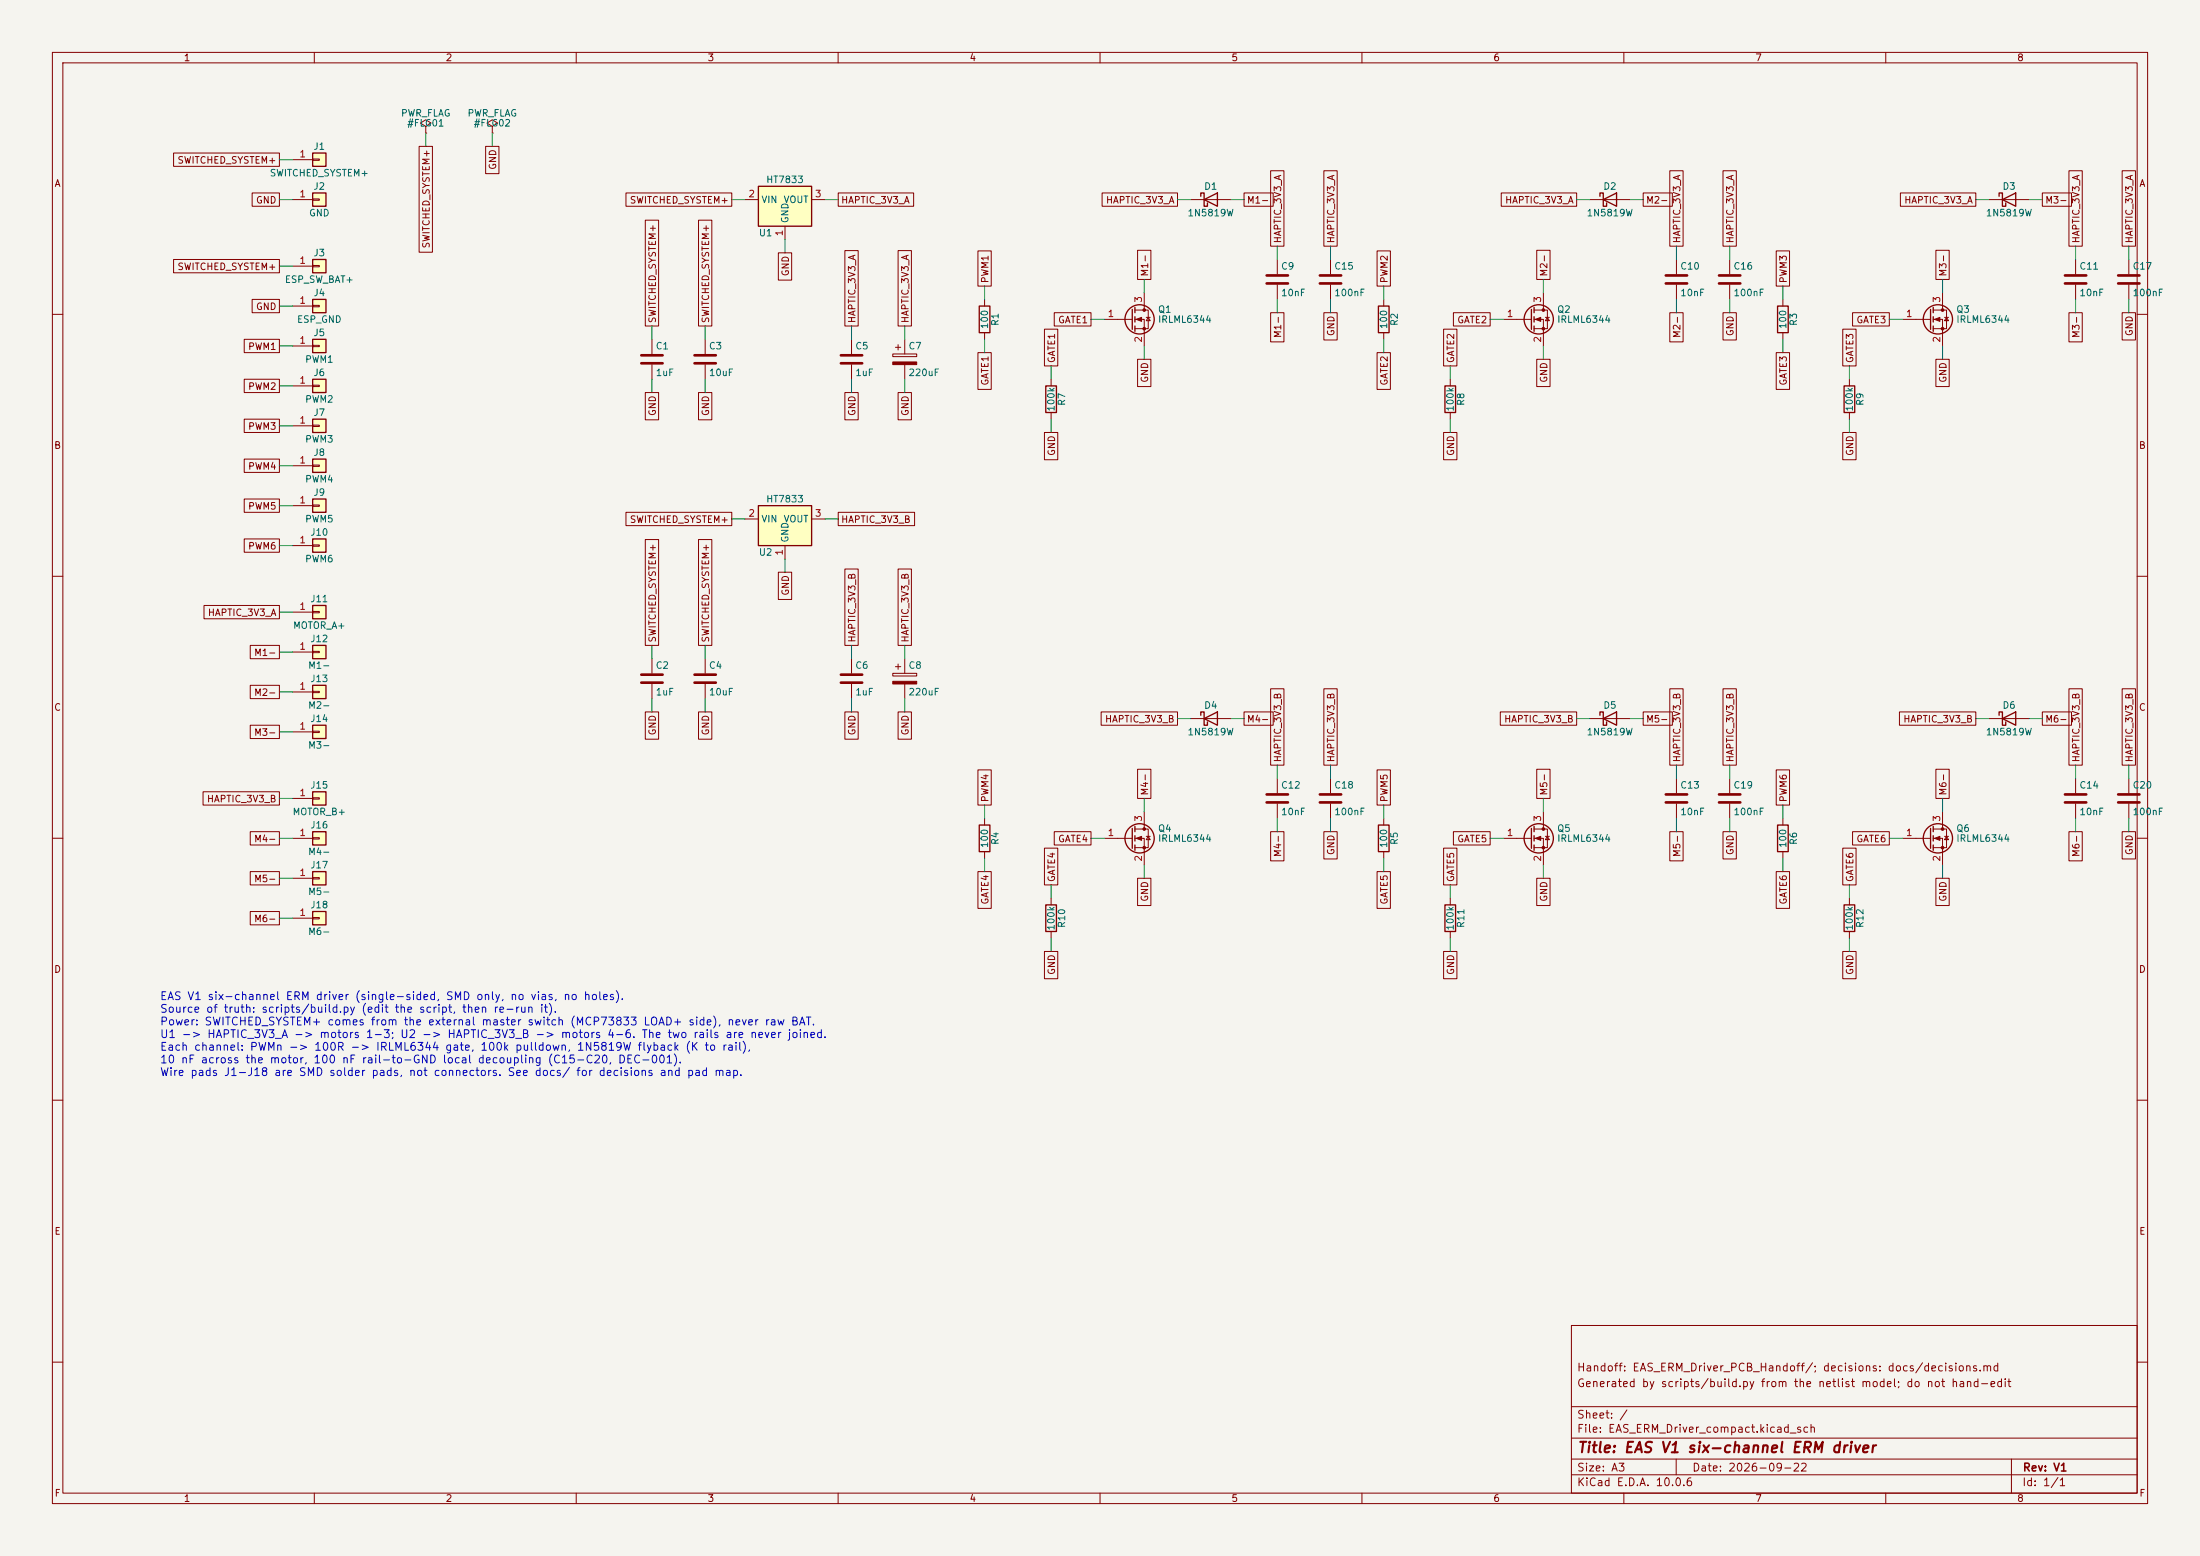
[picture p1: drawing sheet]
<svg xmlns="http://www.w3.org/2000/svg" width="420mm" height="297mm" viewBox="0 0 420 297" stroke-linecap="round" stroke-linejoin="round" font-family="sans-serif">
<path d="M0 0h420v297h-420z" fill="#f5f4ef" stroke="#f5f4ef" stroke-width=".19"/>
<g fill="none" stroke="#840000" stroke-width=".19">
<path d="M10 10h400v277h-400zM12 12h396v273h-396zM60 10v2M110 10v2M160 10v2M210 10v2M260 10v2M310 10v2M360 10v2M94 24.1l1-.6-1-.6-1 .6 1 .6v1.3M94 25.4h.1M227.3 38.1h7.6"/>
<path d="M216.7 59.2h2.5v3.5h-2.5M218.4 55.9v3.3M243.8 49.5v2.8M243.8 54.4v2.8M254 49.5v2.8M254 54.4v2.8M320 49.5v2.8M320 54.4v2.8M10 60h2M210.8 61h5.4M216.7 61h1.7v5M218.8 60.6h.8"/>
<path d="M219.2 60.6l.4 .6h-.8zM408 60h2M10 110h2M408 110h2M124.5 125.7v2.8M124.5 130.6v2.8M134.6 125.7v2.8M134.6 130.6v2.8M162.6 125.7v2.8M162.6 130.6v2.8M170.4 128.5h4.6v.5h-4.6zM170.9 127.3h1.1"/>
<path d="M171.4 126.7v1.1M172.7 125.7v2.8M172.7 130.6v2.8M10 160h2M369.1 158.2h2.5v3.6h-2.5M370.8 154.9v3.3M371.2 159.6h.8M371.6 159.6l.4 .7h-.8zM408 160h2M353.1 171.5v1.2M353.1 177.8v1.3M363.2 160h5.4"/>
<path d="M369.1 160h1.7v5.1M10 210h2M408 210h2M300 253h108v32h-108zM10 260h2M300 278.5h108M300 274.5h108M300 268.5h108M320 278.5v3M384 278.5v6.5M408 260h2M60 285v2"/>
<path d="M110 285v2M160 285v2M210 285v2M260 285v2M300 281.5h108M310 285v2M360 285v2"/>
</g>
<g fill="none" stroke="#840000" stroke-width=".25">
<path d="M229.2 37.5v-.7h.7v2.6h.6v-.7M229.9 38.1l2.5-1.3v2.6zM216.2 59.1v3.8M216.7 58.7v1M216.7 60.5v1M216.7 62.2v1M368.6 158.1v3.8M369.1 157.7v1.1M369.1 159.5v1M352 172.7h2.1v5.1h-2.1zM369.1 161.3v1"/>
<circle cx="217.6" cy="61" r="2.79"/>
<circle cx="370" cy="160" r="2.79"/>
</g>
<g fill="#840000" stroke="#840000" stroke-width=".19">
<path d="M170.4 130h4.6v.6h-4.6z"/>
<path d="M369.3 160l1-.4v.8z"/>
<path d="M216.9 61l1-.4v.7z"/>
<circle cx="370.8" cy="158.2" r=".25"/>
<circle cx="370.8" cy="161.8" r=".25"/>
<circle cx="218.4" cy="59.2" r=".25"/>
<circle cx="218.4" cy="62.7" r=".25"/>
</g>
<path d="M241.8 52.6h4.1M241.8 54.1h4.1M252 52.6h4M252 54.1h4M318 52.6h4.1M318 54.1h4.1M122.4 128.8h4.1M122.4 130.3h4.1M132.6 128.8h4.1M132.6 130.3h4.1M160.5 128.8h4.1M160.5 130.3h4.1" fill="none" stroke="#840000" stroke-width=".51"/>
<path d="M59.7 36.8h2.5v2.6h-2.5z" fill="#ffffc2"/>
<path d="M59.7 36.8h2.5v2.6h-2.5z" fill="none" stroke="#840000" stroke-width=".25"/>
<path d="M55.9 38.1h3.8M59.7 38h1.3v.2h-1.3z" fill="none" stroke="#840000" stroke-width=".19"/>
<path d="M59.7 49.5h2.5v2.6h-2.5z" fill="#ffffc2"/>
<path d="M59.7 49.5h2.5v2.6h-2.5zM339.3 157.5h2.1v5.1h-2.1z" fill="none" stroke="#840000" stroke-width=".25"/>
<path d="M55.9 50.8h3.8M59.7 50.7h1.3v.2h-1.3zM330.2 49.5v2.8M330.2 54.4v2.8M340.4 156.2v1.3M340.4 162.6v1.2" fill="none" stroke="#840000" stroke-width=".19"/>
<path d="M328.2 52.6h4M328.2 54.1h4" fill="none" stroke="#840000" stroke-width=".51"/>
<path d="M59.7 29.2h2.5v2.6h-2.5z" fill="#ffffc2"/>
<path d="M59.7 29.2h2.5v2.6h-2.5z" fill="none" stroke="#840000" stroke-width=".25"/>
<path d="M55.9 30.5h3.8M59.7 30.4h1.3v.2h-1.3z" fill="none" stroke="#840000" stroke-width=".19"/>
<path d="M59.7 57.2h2.5v2.5h-2.5z" fill="#ffffc2"/>
<path d="M381.6 37.5v-.7h.7v2.6h.6v-.7M382.3 38.1l2.5-1.3v2.6zM59.7 57.2h2.5v2.5h-2.5zM199.6 73.7h2.1v5h-2.1z" fill="none" stroke="#840000" stroke-width=".25"/>
<path d="M379.7 38.1h7.6M55.9 58.4h3.8M59.7 58.3h1.3v.2h-1.3zM200.7 72.4v1.3M200.7 78.7v1.3M396.2 148.6v2.8M396.2 153.4v2.8" fill="none" stroke="#840000" stroke-width=".19"/>
<path d="M394.2 151.6h4.1M394.2 153.2h4.1" fill="none" stroke="#840000" stroke-width=".51"/>
<path d="M59.7 130.8h2.5v2.6h-2.5z" fill="#ffffc2"/>
<path d="M59.7 130.8h2.5v2.6h-2.5z" fill="none" stroke="#840000" stroke-width=".25"/>
<path d="M55.9 132.1h3.8M59.7 132h1.3v.2h-1.3zM406.4 148.6v2.8M406.4 153.4v2.8" fill="none" stroke="#840000" stroke-width=".19"/>
<path d="M404.4 151.6h4M404.4 153.2h4" fill="none" stroke="#840000" stroke-width=".51"/>
<path d="M59.7 123.2h2.5v2.5h-2.5z" fill="#ffffc2"/>
<path d="M59.7 123.2h2.5v2.5h-2.5z" fill="none" stroke="#840000" stroke-width=".25"/>
<path d="M55.9 124.5h3.8M59.7 124.3h1.3v.3h-1.3z" fill="none" stroke="#840000" stroke-width=".19"/>
<path d="M59.7 115.6h2.5v2.5h-2.5z" fill="#ffffc2"/>
<path d="M59.7 115.6h2.5v2.5h-2.5z" fill="none" stroke="#840000" stroke-width=".25"/>
<path d="M55.9 116.8h3.8M59.7 116.7h1.3v.3h-1.3z" fill="none" stroke="#840000" stroke-width=".19"/>
<path d="M59.7 166.4h2.5v2.5h-2.5z" fill="#ffffc2"/>
<path d="M59.7 166.4h2.5v2.5h-2.5z" fill="none" stroke="#840000" stroke-width=".25"/>
<path d="M55.9 167.6h3.8M59.7 167.5h1.3v.3h-1.3z" fill="none" stroke="#840000" stroke-width=".19"/>
<path d="M59.7 151.1h2.5v2.6h-2.5z" fill="#ffffc2"/>
<path d="M263.1 58.4h2.1v5.1h-2.1zM275.8 73.7h2.1v5h-2.1zM59.7 151.1h2.5v2.6h-2.5z" fill="none" stroke="#840000" stroke-width=".25"/>
<path d="M264.2 57.2v1.2M264.2 63.5v1.3M276.9 72.4v1.3M276.9 78.7v1.3M55.9 152.4h3.8M59.7 152.3h1.3v.2h-1.3z" fill="none" stroke="#840000" stroke-width=".19"/>
<path d="M59.7 138.4h2.5v2.6h-2.5z" fill="#ffffc2"/>
<path d="M339.3 58.4h2.1v5.1h-2.1zM59.7 138.4h2.5v2.6h-2.5z" fill="none" stroke="#840000" stroke-width=".25"/>
<path d="M340.4 57.2v1.2M340.4 63.5v1.3M55.9 139.7h3.8M59.7 139.6h1.3v.2h-1.3z" fill="none" stroke="#840000" stroke-width=".19"/>
<path d="M59.7 158.8h2.5v2.5h-2.5z" fill="#ffffc2"/>
<path d="M59.7 158.8h2.5v2.5h-2.5z" fill="none" stroke="#840000" stroke-width=".25"/>
<path d="M59.7 159.9h1.3v.2h-1.3zM55.9 160h3.8" fill="none" stroke="#840000" stroke-width=".19"/>
<path d="M59.7 102.9h2.5v2.5h-2.5z" fill="#ffffc2"/>
<path d="M59.7 102.9h2.5v2.5h-2.5zM381.6 136.5v-.6h.7v2.5h.6v-.6M382.3 137.2l2.5-1.3v2.5z" fill="none" stroke="#840000" stroke-width=".25"/>
<path d="M55.9 104.1h3.8M59.7 104h1.3v.3h-1.3zM379.7 137.2h7.6" fill="none" stroke="#840000" stroke-width=".19"/>
<path d="M59.7 95.3h2.5v2.5h-2.5z" fill="#ffffc2"/>
<g fill="none" stroke="#840000" stroke-width=".25">
<path d="M292.4 59.1v3.8M292.9 58.7v1M292.9 60.5v1M292.9 62.2v1M59.7 95.3h2.5v2.5h-2.5z"/>
<circle cx="293.8" cy="61" r="2.79"/>
</g>
<path d="M292.9 59.2h2.5v3.5h-2.5M294.6 55.9v3.3M287 61h5.4M292.9 61h1.7v5M295 60.6h.8M295.4 60.6l.4 .6h-.8zM55.9 96.5h3.8M59.7 96.4h1.3v.2h-1.3z" fill="none" stroke="#840000" stroke-width=".19"/>
<g fill="#840000" stroke="#840000" stroke-width=".19">
<path d="M293.1 61l1-.4v.7z"/>
<circle cx="294.6" cy="59.2" r=".25"/>
<circle cx="294.6" cy="62.7" r=".25"/>
</g>
<path d="M144.8 96.5h10.1v7.6h-10.1z" fill="#ffffc2"/>
<path d="M144.8 96.5h10.1v7.6h-10.1z" fill="none" stroke="#840000" stroke-width=".25"/>
<path d="M142.2 99.1h2.6M154.9 99.1h2.6M149.9 104.1v2.6" fill="none" stroke="#840000" stroke-width=".19"/>
<path d="M59.7 174h2.5v2.5h-2.5z" fill="#ffffc2"/>
<path d="M305.4 37.5v-.7h.7v2.6h.6v-.7M306.1 38.1l2.5-1.3v2.6zM59.7 174h2.5v2.5h-2.5zM275.8 172.7h2.1v5.1h-2.1z" fill="none" stroke="#840000" stroke-width=".25"/>
<g fill="none" stroke="#840000" stroke-width=".19">
<path d="M81.3 24.1l1-.6-1-.6-1 .6 1 .6v1.3M81.3 25.4h.1M303.5 38.1h7.6M406.4 49.5v2.8M406.4 54.4v2.8M124.5 64.8v2.8M124.5 69.6v2.8M134.6 64.8v2.8M134.6 69.6v2.8M254 148.6v2.8M254 153.4v2.8M55.9 175.3h3.8"/>
<path d="M59.7 175.1h1.3v.3h-1.3zM276.9 171.5v1.2M276.9 177.8v1.3"/>
</g>
<path d="M404.4 52.6h4M404.4 54.1h4M122.4 67.8h4.1M122.4 69.3h4.1M132.6 67.8h4.1M132.6 69.3h4.1M252 151.6h4M252 153.2h4" fill="none" stroke="#840000" stroke-width=".51"/>
<path d="M59.7 80h2.5v2.6h-2.5z" fill="#ffffc2"/>
<g fill="none" stroke="#840000" stroke-width=".25">
<path d="M59.7 80h2.5v2.6h-2.5zM292.4 158.1v3.8M292.9 157.7v1.1M292.9 159.5v1M292.9 161.3v1"/>
<circle cx="293.8" cy="160" r="2.79"/>
</g>
<path d="M55.9 81.3h3.8M59.7 81.2h1.3v.2h-1.3zM292.9 158.2h2.5v3.6h-2.5M294.6 154.9v3.3M295 159.6h.8M295.4 159.6l.4 .7h-.8zM287 160h5.4M292.9 160h1.7v5.1" fill="none" stroke="#840000" stroke-width=".19"/>
<g fill="#840000" stroke="#840000" stroke-width=".19">
<path d="M293.1 160l1-.4v.8z"/>
<circle cx="294.6" cy="158.2" r=".25"/>
<circle cx="294.6" cy="161.8" r=".25"/>
</g>
<path d="M59.7 87.6h2.5v2.6h-2.5z" fill="#ffffc2"/>
<g fill="none" stroke="#840000" stroke-width=".25">
<path d="M59.7 87.6h2.5v2.6h-2.5zM229.2 136.5v-.6h.7v2.5h.6v-.6M229.9 137.2l2.5-1.3v2.5zM186.9 157.5h2.1v5.1h-2.1zM216.2 158.1v3.8M216.7 157.7v1.1M216.7 159.5v1M216.7 161.3v1"/>
<circle cx="217.6" cy="160" r="2.79"/>
</g>
<g fill="none" stroke="#840000" stroke-width=".19">
<path d="M55.9 88.9h3.8M59.7 88.8h1.3v.2h-1.3zM227.3 137.2h7.6M188 156.2v1.3M216.7 158.2h2.5v3.6h-2.5M218.4 154.9v3.3M218.8 159.6h.8M219.2 159.6l.4 .7h-.8zM243.8 148.6v2.8M243.8 153.4v2.8M188 162.6v1.2M210.8 160h5.4"/>
<path d="M216.7 160h1.7v5.1"/>
</g>
<path d="M241.8 151.6h4.1M241.8 153.2h4.1" fill="none" stroke="#840000" stroke-width=".51"/>
<g fill="#840000" stroke="#840000" stroke-width=".19">
<path d="M216.9 160l1-.4v.8z"/>
<circle cx="218.4" cy="158.2" r=".25"/>
<circle cx="218.4" cy="161.8" r=".25"/>
</g>
<path d="M144.8 35.6h10.1v7.6h-10.1z" fill="#ffffc2"/>
<path d="M144.8 35.6h10.1v7.6h-10.1zM186.9 58.4h2.1v5.1h-2.1zM352 73.7h2.1v5h-2.1zM305.4 136.5v-.6h.7v2.5h.6v-.6M306.1 137.2l2.5-1.3v2.5zM263.1 157.5h2.1v5.1h-2.1zM199.6 172.7h2.1v5.1h-2.1z" fill="none" stroke="#840000" stroke-width=".25"/>
<g fill="none" stroke="#840000" stroke-width=".19">
<path d="M142.2 38.1h2.6M154.9 38.1h2.6M149.9 43.2v2.5M188 57.2v1.2M162.6 64.8v2.8M162.6 69.6v2.8M188 63.5v1.3M353.1 72.4v1.3M353.1 78.7v1.3M303.5 137.2h7.6M264.2 156.2v1.3M320 148.6v2.8"/>
<path d="M320 153.4v2.8M330.2 148.6v2.8M330.2 153.4v2.8M200.7 171.5v1.2M200.7 177.8v1.3M264.2 162.6v1.2"/>
</g>
<path d="M160.5 67.8h4.1M160.5 69.3h4.1M318 151.6h4.1M318 153.2h4.1M328.2 151.6h4M328.2 153.2h4" fill="none" stroke="#840000" stroke-width=".51"/>
<path d="M59.7 64.8h2.5v2.5h-2.5z" fill="#ffffc2"/>
<path d="M59.7 64.8h2.5v2.5h-2.5z" fill="none" stroke="#840000" stroke-width=".25"/>
<path d="M55.9 66h3.8M59.7 65.9h1.3v.3h-1.3z" fill="none" stroke="#840000" stroke-width=".19"/>
<path d="M59.7 72.4h2.5v2.5h-2.5z" fill="#ffffc2"/>
<g fill="none" stroke="#840000" stroke-width=".25">
<path d="M368.6 59.1v3.8M369.1 58.7v1M59.7 72.4h2.5v2.5h-2.5zM369.1 60.5v1M369.1 62.2v1"/>
<circle cx="370" cy="61" r="2.79"/>
</g>
<g fill="none" stroke="#840000" stroke-width=".19">
<path d="M33.1 29.2h20.2v2.6h-20.2zM48.1 36.8h5.2v2.6h-5.2zM80 27.9h2.6v20.2h-2.6zM92.7 27.9h2.6v5.2h-2.6zM119.5 36.8h20.2v2.6h-20.2zM160 36.8h14.4v2.6h-14.4zM210.4 36.8h14.4v2.6h-14.4zM237.5 36.8h5.6v2.6h-5.6zM242.6 32.6h2.5v14.4h-2.5zM252.7 32.6h2.6v14.4h-2.6zM286.6 36.8h14.4v2.6h-14.4zM313.7 36.8h5.6v2.6h-5.6z"/>
<path d="M318.8 32.6h2.5v14.4h-2.5zM328.9 32.6h2.6v14.4h-2.6zM362.8 36.8h14.4v2.6h-14.4zM389.9 36.8h5.6v2.6h-5.6zM395 32.6h2.5v14.4h-2.5zM405.1 32.6h2.6v14.4h-2.6zM33.1 49.5h20.2v2.6h-20.2zM48.1 57.1h5.2v2.6h-5.2zM123.2 42h2.5v20.2h-2.5zM133.3 42h2.6v20.2h-2.6zM148.6 48.3h2.5v5.2h-2.5zM161.3 47.8h2.5v14.4h-2.5z"/>
<path d="M171.4 47.8h2.6v14.4h-2.6zM186.7 47.9h2.5v6.7h-2.5zM201.3 59.7h7v2.5h-7zM217.2 47.8h2.5v5.5h-2.5zM242.6 59.7h2.5v5.6h-2.5zM252.7 59.7h2.6v5.2h-2.6zM262.9 47.9h2.5v6.7h-2.5zM277.5 59.7h7v2.5h-7zM293.4 47.8h2.5v5.5h-2.5zM318.8 59.7h2.5v5.6h-2.5zM328.9 59.7h2.6v5.2h-2.6zM339.1 47.9h2.5v6.7h-2.5z"/>
<path d="M353.7 59.7h7v2.5h-7zM369.1 59.2h2.5v3.5h-2.5M369.6 47.8h2.5v5.5h-2.5zM370.8 55.9v3.3M395 59.7h2.5v5.6h-2.5zM396.2 49.5v2.8M396.2 54.4v2.8M405.1 59.7h2.6v5.2h-2.6zM46.6 72.4h6.7v2.5h-6.7zM46.6 64.8h6.7v2.5h-6.7zM55.9 73.7h3.8M59.7 73.5h1.3v.3h-1.3z"/>
<path d="M123.2 74.9h2.5v5.2h-2.5zM133.3 74.9h2.6v5.2h-2.6zM161.3 74.9h2.5v5.2h-2.5zM170.4 67.6h4.6v.5h-4.6zM170.9 66.3h1.1M171.4 74.9h2.6v5.2h-2.6zM171.4 65.8v1M172.7 64.8v2.8M172.7 69.6v2.8M186.7 67.3h2.5v7h-2.5zM199.4 62.8h2.5v7.1h-2.5zM217.2 68.6h2.5v5.2h-2.5z"/>
<path d="M262.9 67.3h2.5v7h-2.5zM275.6 62.8h2.5v7.1h-2.5zM293.4 68.6h2.5v5.2h-2.5zM339.1 67.3h2.5v7h-2.5zM351.8 62.8h2.5v7.1h-2.5zM363.2 61h5.4M369.1 61h1.7v5M369.6 68.6h2.5v5.2h-2.5zM371.2 60.6h.8M371.6 60.6l.4 .6h-.8zM46.6 95.2h6.7v2.6h-6.7zM46.6 87.6h6.7v2.6h-6.7z"/>
<path d="M46.6 80h6.7v2.6h-6.7zM119.5 97.8h20.2v2.5h-20.2zM160 97.8h14.6v2.5h-14.6zM199.4 82.6h2.5v5.2h-2.5zM275.6 82.6h2.5v5.2h-2.5zM351.8 82.6h2.5v5.2h-2.5zM38.9 115.6h14.4v2.5h-14.4zM46.6 102.9h6.7v2.5h-6.7zM123.2 103h2.5v20.2h-2.5zM133.3 103h2.6v20.2h-2.6zM148.6 109.2h2.5v5.2h-2.5zM161.3 108.6h2.5v14.6h-2.5z"/>
<path d="M171.4 108.6h2.6v14.6h-2.6zM47.8 138.4h5.5v2.6h-5.5zM47.8 130.8h5.5v2.6h-5.5zM47.8 123.2h5.5v2.5h-5.5zM123.2 135.9h2.5v5.2h-2.5zM133.3 135.9h2.6v5.2h-2.6zM161.3 135.9h2.5v5.2h-2.5zM171.4 135.9h2.6v5.2h-2.6zM210.2 135.9h14.6v2.5h-14.6zM237.5 135.9h5.6v2.5h-5.6zM242.6 131.5h2.5v14.6h-2.5zM252.7 131.5h2.6v14.6h-2.6z"/>
<path d="M286.4 135.9h14.6v2.5h-14.6zM313.7 135.9h5.6v2.5h-5.6zM318.8 131.5h2.5v14.6h-2.5zM328.9 131.5h2.6v14.6h-2.6zM362.6 135.9h14.6v2.5h-14.6zM389.9 135.9h5.6v2.5h-5.6zM395 131.5h2.5v14.6h-2.5zM405.1 131.5h2.6v14.6h-2.6zM38.8 151.1h14.5v2.6h-14.5zM47.8 158.7h5.5v2.6h-5.5zM186.7 147h2.5v6.7h-2.5zM201.3 158.7h7v2.6h-7z"/>
<path d="M217.2 146.8h2.5v5.6h-2.5zM242.6 158.8h2.5v5.5h-2.5zM252.7 158.8h2.6v5.2h-2.6zM262.9 147h2.5v6.7h-2.5zM277.5 158.7h7v2.6h-7zM293.4 146.8h2.5v5.6h-2.5zM318.8 158.8h2.5v5.5h-2.5zM328.9 158.8h2.6v5.2h-2.6zM339.1 147h2.5v6.7h-2.5zM353.7 158.7h7v2.6h-7zM369.6 146.8h2.5v5.6h-2.5zM395 158.8h2.5v5.5h-2.5z"/>
<path d="M405.1 158.8h2.6v5.2h-2.6zM47.8 174h5.5v2.5h-5.5zM47.8 166.4h5.5v2.5h-5.5zM186.7 166.4h2.5v7h-2.5zM199.4 161.9h2.5v7h-2.5zM217.2 167.6h2.5v5.2h-2.5zM262.9 166.4h2.5v7h-2.5zM275.6 161.9h2.5v7h-2.5zM293.4 167.6h2.5v5.2h-2.5zM339.1 166.4h2.5v7h-2.5zM351.8 161.9h2.5v7h-2.5zM369.6 167.6h2.5v5.2h-2.5z"/>
<path d="M199.4 181.6h2.5v5.2h-2.5zM275.6 181.6h2.5v5.2h-2.5zM351.8 181.6h2.5v5.2h-2.5z"/>
</g>
<path d="M394.2 52.6h4.1M394.2 54.1h4.1" fill="none" stroke="#840000" stroke-width=".51"/>
<g fill="#840000" stroke="#840000" stroke-width=".19">
<path d="M170.4 69.1h4.6v.5h-4.6z"/>
<path d="M369.3 61l1-.4v.7z"/>
<circle cx="370.8" cy="59.2" r=".25"/>
<circle cx="370.8" cy="62.7" r=".25"/>
</g>
<g fill="none" stroke="#009600" stroke-width=".19">
<path d="M53.3 38.1h2.6M53.3 30.5h2.6M81.3 25.4v2.5M94 25.4v2.5M139.7 38.1h2.5M157.5 38.1h2.5M224.8 38.1h2.5M234.9 38.1h2.6M301 38.1h2.5M311.1 38.1h2.6M377.2 38.1h2.5M387.3 38.1h2.6"/>
<path d="M53.3 58.4h2.6M53.3 50.8h2.6M149.9 45.7v2.6M188 54.6v2.6M218.4 53.3v2.6M243.8 47v2.5M243.8 57.2v2.5M254 47v2.5M254 57.2v2.5M264.2 54.6v2.6M294.6 53.3v2.6M320 47v2.5"/>
<path d="M320 57.2v2.5M330.2 47v2.5M330.2 57.2v2.5M340.4 54.6v2.6M370.8 53.3v2.6M396.2 47v2.5M396.2 57.2v2.5M406.4 47v2.5M406.4 57.2v2.5M53.3 73.7h2.6M53.3 66h2.6M124.5 62.2v2.6"/>
<path d="M124.5 72.4v2.5M134.6 62.2v2.6M134.6 72.4v2.5M162.6 62.2v2.6M162.6 72.4v2.5M172.7 62.2v2.6M172.7 72.4v2.5M188 64.8v2.5M200.7 69.9v2.5M208.3 61h2.5M218.4 66v2.6M264.2 64.8v2.5"/>
<path d="M276.9 69.9v2.5M284.5 61h2.5M294.6 66v2.6M340.4 64.8v2.5M353.1 69.9v2.5M360.7 61h2.5M370.8 66v2.6M53.3 88.9h2.6M53.3 81.3h2.6M53.3 96.5h2.6M139.7 99.1h2.5M157.5 99.1h2.5"/>
<path d="M200.7 80v2.6M276.9 80v2.6M353.1 80v2.6M53.3 116.8h2.6M53.3 104.1h2.6M149.9 106.7v2.5M53.3 132.1h2.6M53.3 139.7h2.6M53.3 124.5h2.6M124.5 123.2v2.5M124.5 133.4v2.5M134.6 123.2v2.5"/>
<path d="M134.6 133.4v2.5M162.6 123.2v2.5M162.6 133.4v2.5M172.7 123.2v2.5M172.7 133.4v2.5M224.8 137.2h2.5M234.9 137.2h2.6M301 137.2h2.5M311.1 137.2h2.6M377.2 137.2h2.5M387.3 137.2h2.6M53.3 152.4h2.6"/>
<path d="M188 153.7v2.5M218.4 152.4v2.5M243.8 146.1v2.5M243.8 156.2v2.6M254 146.1v2.5M254 156.2v2.6M264.2 153.7v2.5M294.6 152.4v2.5M320 146.1v2.5M320 156.2v2.6M330.2 146.1v2.5M330.2 156.2v2.6"/>
<path d="M340.4 153.7v2.5M370.8 152.4v2.5M396.2 146.1v2.5M396.2 156.2v2.6M406.4 146.1v2.5M406.4 156.2v2.6M53.3 160h2.6M53.3 167.6h2.6M53.3 175.3h2.6M188 163.8v2.6M200.7 168.9v2.6M200.7 179.1v2.5"/>
<path d="M208.3 160h2.5M218.4 165.1v2.5M264.2 163.8v2.6M276.9 168.9v2.6M276.9 179.1v2.5M284.5 160h2.5M294.6 165.1v2.5M340.4 163.8v2.6M353.1 168.9v2.6M353.1 179.1v2.5M360.7 160h2.5M370.8 165.1v2.5"/>
</g>
<text font-size="2" fill="#840000" x="301" y="277.8">Title: EAS V1 six-channel ERM driver</text>
<g font-size="1.5" fill="#0000c2">
<text x="30.4" y="191.3">EAS V1 six-channel ERM driver (single-sided, SMD only, no vias, no holes).</text>
<text x="30.4" y="193.7">Source of truth: scripts/build.py (edit the script, then re-run it).</text>
<text x="30.4" y="196.1">Power: SWITCHED_SYSTEM+ comes from the external master switch (MCP73833 LOAD+ side), never raw BAT.</text>
<text x="30.4" y="198.5">U1 -&gt; HAPTIC_3V3_A -&gt; motors 1-3; U2 -&gt; HAPTIC_3V3_B -&gt; motors 4-6. The two rails are never joined.</text>
<text x="30.4" y="200.9">Each channel: PWMn -&gt; 100R -&gt; IRLML6344 gate, 100k pulldown, 1N5819W flyback (K to rail),</text>
<text x="30.4" y="203.3">10 nF across the motor, 100 nF rail-to-GND local decoupling (C15-C20, DEC-001).</text>
<text x="30.4" y="205.8">Wire pads J1-J18 are SMD solder pads, not connectors. See docs/ for decisions and pad map.</text>
</g>
<g font-size="1.5" fill="#840000">
<text x="300.9" y="262.1">Handoff: EAS_ERM_Driver_PCB_Handoff/; decisions: docs/decisions.md</text>
<text x="300.9" y="265.1">Generated by scripts/build.py from the netlist model; do not hand-edit</text>
<text x="300.9" y="273.8">File: EAS_ERM_Driver_compact.kicad_sch</text>
<text x="300.9" y="271.1">Sheet: /</text>
<text x="300.9" y="281.2">Size: A3</text>
<text x="322.9" y="281.2">Date: 2026-09-22</text>
<text x="386" y="281.2">Rev: V1</text>
<text x="300.9" y="284">KiCad E.D.A. 10.0.6</text>
<text x="385.9" y="284">Id: 1/1</text>
</g>
<g font-size="1.3" fill="#840000">
<text x="35" y="12">1</text>
<text x="85" y="12">2</text>
<text x="135" y="12">3</text>
<text x="185" y="12">4</text>
<text x="235" y="12">5</text>
<text x="285" y="12">6</text>
<text x="335" y="12">7</text>
<text x="385" y="12">8</text>
<text x="10.3" y="36">A</text>
<text x="33.8" y="31.5">SWITCHED_SYSTEM+</text>
<text x="95" y="32.5" transform="rotate(-90 95 32.5)">GND</text>
<text x="408.3" y="36">A</text>
<text x="48.8" y="39.2">GND</text>
<text x="120.1" y="39.2">SWITCHED_SYSTEM+</text>
<text x="160.5" y="39.2">HAPTIC_3V3_A</text>
<text x="211" y="39.2">HAPTIC_3V3_A</text>
<text x="237.9" y="39.2">M1-</text>
<text x="287.2" y="39.2">HAPTIC_3V3_A</text>
<text x="314.1" y="39.2">M2-</text>
<text x="363.4" y="39.2">HAPTIC_3V3_A</text>
<text x="390.3" y="39.2">M3-</text>
<text x="82.3" y="47.5" transform="rotate(-90 82.3 47.5)">SWITCHED_SYSTEM+</text>
<text x="244.9" y="46.5" transform="rotate(-90 244.9 46.5)">HAPTIC_3V3_A</text>
<text x="255.1" y="46.5" transform="rotate(-90 255.1 46.5)">HAPTIC_3V3_A</text>
<text x="321.1" y="46.5" transform="rotate(-90 321.1 46.5)">HAPTIC_3V3_A</text>
<text x="331.3" y="46.5" transform="rotate(-90 331.3 46.5)">HAPTIC_3V3_A</text>
<text x="397.3" y="46.5" transform="rotate(-90 397.3 46.5)">HAPTIC_3V3_A</text>
<text x="407.5" y="46.5" transform="rotate(-90 407.5 46.5)">HAPTIC_3V3_A</text>
<text x="33.8" y="51.9">SWITCHED_SYSTEM+</text>
<text x="150.9" y="52.8" transform="rotate(-90 150.9 52.8)">GND</text>
<text x="219.5" y="52.9" transform="rotate(-90 219.5 52.9)">M1-</text>
<text x="295.7" y="52.9" transform="rotate(-90 295.7 52.9)">M2-</text>
<text x="371.9" y="52.9" transform="rotate(-90 371.9 52.9)">M3-</text>
<text x="48.8" y="59.5">GND</text>
<text x="189" y="54.2" transform="rotate(-90 189 54.2)">PWM1</text>
<text x="265.2" y="54.2" transform="rotate(-90 265.2 54.2)">PWM2</text>
<text x="341.4" y="54.2" transform="rotate(-90 341.4 54.2)">PWM3</text>
<text x="125.5" y="61.8" transform="rotate(-90 125.5 61.8)">SWITCHED_SYSTEM+</text>
<text x="135.7" y="61.8" transform="rotate(-90 135.7 61.8)">SWITCHED_SYSTEM+</text>
<text x="163.6" y="61.8" transform="rotate(-90 163.6 61.8)">HAPTIC_3V3_A</text>
<text x="173.8" y="61.8" transform="rotate(-90 173.8 61.8)">HAPTIC_3V3_A</text>
<text x="201.9" y="62">GATE1</text>
<text x="244.9" y="64.6" transform="rotate(-90 244.9 64.6)">M1-</text>
<text x="255.1" y="64.3" transform="rotate(-90 255.1 64.3)">GND</text>
<text x="278.1" y="62">GATE2</text>
<text x="321.1" y="64.6" transform="rotate(-90 321.1 64.6)">M2-</text>
<text x="331.3" y="64.3" transform="rotate(-90 331.3 64.3)">GND</text>
<text x="354.3" y="62">GATE3</text>
<text x="397.3" y="64.6" transform="rotate(-90 397.3 64.6)">M3-</text>
<text x="407.5" y="64.3" transform="rotate(-90 407.5 64.3)">GND</text>
<text x="47.3" y="67.1">PWM1</text>
<text x="201.7" y="69.4" transform="rotate(-90 201.7 69.4)">GATE1</text>
<text x="277.9" y="69.4" transform="rotate(-90 277.9 69.4)">GATE2</text>
<text x="354.1" y="69.4" transform="rotate(-90 354.1 69.4)">GATE3</text>
<text x="47.3" y="74.7">PWM2</text>
<text x="189" y="73.7" transform="rotate(-90 189 73.7)">GATE1</text>
<text x="219.5" y="73.2" transform="rotate(-90 219.5 73.2)">GND</text>
<text x="265.2" y="73.7" transform="rotate(-90 265.2 73.7)">GATE2</text>
<text x="295.7" y="73.2" transform="rotate(-90 295.7 73.2)">GND</text>
<text x="341.4" y="73.7" transform="rotate(-90 341.4 73.7)">GATE3</text>
<text x="371.9" y="73.2" transform="rotate(-90 371.9 73.2)">GND</text>
<text x="47.3" y="82.3">PWM3</text>
<text x="125.5" y="79.5" transform="rotate(-90 125.5 79.5)">GND</text>
<text x="135.7" y="79.5" transform="rotate(-90 135.7 79.5)">GND</text>
<text x="163.6" y="79.5" transform="rotate(-90 163.6 79.5)">GND</text>
<text x="173.8" y="79.5" transform="rotate(-90 173.8 79.5)">GND</text>
<text x="10.2" y="86">B</text>
<text x="47.3" y="90">PWM4</text>
<text x="201.7" y="87.1" transform="rotate(-90 201.7 87.1)">GND</text>
<text x="277.9" y="87.1" transform="rotate(-90 277.9 87.1)">GND</text>
<text x="354.1" y="87.1" transform="rotate(-90 354.1 87.1)">GND</text>
<text x="408.2" y="86">B</text>
<text x="47.3" y="97.6">PWM5</text>
<text x="120.1" y="100.1">SWITCHED_SYSTEM+</text>
<text x="160.5" y="100.1">HAPTIC_3V3_B</text>
<text x="47.3" y="105.2">PWM6</text>
<text x="150.9" y="113.8" transform="rotate(-90 150.9 113.8)">GND</text>
<text x="39.6" y="117.9">HAPTIC_3V3_A</text>
<text x="48.4" y="125.5">M1-</text>
<text x="125.5" y="122.7" transform="rotate(-90 125.5 122.7)">SWITCHED_SYSTEM+</text>
<text x="135.7" y="122.7" transform="rotate(-90 135.7 122.7)">SWITCHED_SYSTEM+</text>
<text x="163.6" y="122.7" transform="rotate(-90 163.6 122.7)">HAPTIC_3V3_B</text>
<text x="173.8" y="122.7" transform="rotate(-90 173.8 122.7)">HAPTIC_3V3_B</text>
<text x="10.2" y="136">C</text>
<text x="48.4" y="133.1">M2-</text>
<text x="408.2" y="136">C</text>
<text x="48.4" y="140.8">M3-</text>
<text x="125.5" y="140.5" transform="rotate(-90 125.5 140.5)">GND</text>
<text x="135.7" y="140.5" transform="rotate(-90 135.7 140.5)">GND</text>
<text x="163.6" y="140.5" transform="rotate(-90 163.6 140.5)">GND</text>
<text x="173.8" y="140.5" transform="rotate(-90 173.8 140.5)">GND</text>
<text x="210.8" y="138.2">HAPTIC_3V3_B</text>
<text x="237.9" y="138.2">M4-</text>
<text x="287" y="138.2">HAPTIC_3V3_B</text>
<text x="314.1" y="138.2">M5-</text>
<text x="363.2" y="138.2">HAPTIC_3V3_B</text>
<text x="390.3" y="138.2">M6-</text>
<text x="244.9" y="145.6" transform="rotate(-90 244.9 145.6)">HAPTIC_3V3_B</text>
<text x="255.1" y="145.6" transform="rotate(-90 255.1 145.6)">HAPTIC_3V3_B</text>
<text x="321.1" y="145.6" transform="rotate(-90 321.1 145.6)">HAPTIC_3V3_B</text>
<text x="331.3" y="145.6" transform="rotate(-90 331.3 145.6)">HAPTIC_3V3_B</text>
<text x="397.3" y="145.6" transform="rotate(-90 397.3 145.6)">HAPTIC_3V3_B</text>
<text x="407.5" y="145.6" transform="rotate(-90 407.5 145.6)">HAPTIC_3V3_B</text>
<text x="39.4" y="153.5">HAPTIC_3V3_B</text>
<text x="189" y="153.2" transform="rotate(-90 189 153.2)">PWM4</text>
<text x="219.5" y="152" transform="rotate(-90 219.5 152)">M4-</text>
<text x="265.2" y="153.2" transform="rotate(-90 265.2 153.2)">PWM5</text>
<text x="295.7" y="152" transform="rotate(-90 295.7 152)">M5-</text>
<text x="341.4" y="153.2" transform="rotate(-90 341.4 153.2)">PWM6</text>
<text x="371.9" y="152" transform="rotate(-90 371.9 152)">M6-</text>
<text x="48.4" y="161.1">M4-</text>
<text x="201.9" y="161.1">GATE4</text>
<text x="278.1" y="161.1">GATE5</text>
<text x="354.3" y="161.1">GATE6</text>
<text x="244.9" y="163.7" transform="rotate(-90 244.9 163.7)">M4-</text>
<text x="255.1" y="163.3" transform="rotate(-90 255.1 163.3)">GND</text>
<text x="321.1" y="163.7" transform="rotate(-90 321.1 163.7)">M5-</text>
<text x="331.3" y="163.3" transform="rotate(-90 331.3 163.3)">GND</text>
<text x="397.3" y="163.7" transform="rotate(-90 397.3 163.7)">M6-</text>
<text x="407.5" y="163.3" transform="rotate(-90 407.5 163.3)">GND</text>
<text x="48.4" y="168.7">M5-</text>
<text x="189" y="172.8" transform="rotate(-90 189 172.8)">GATE4</text>
<text x="201.7" y="168.5" transform="rotate(-90 201.7 168.5)">GATE4</text>
<text x="219.5" y="172.2" transform="rotate(-90 219.5 172.2)">GND</text>
<text x="265.2" y="172.8" transform="rotate(-90 265.2 172.8)">GATE5</text>
<text x="277.9" y="168.5" transform="rotate(-90 277.9 168.5)">GATE5</text>
<text x="295.7" y="172.2" transform="rotate(-90 295.7 172.2)">GND</text>
<text x="341.4" y="172.8" transform="rotate(-90 341.4 172.8)">GATE6</text>
<text x="354.1" y="168.5" transform="rotate(-90 354.1 168.5)">GATE6</text>
<text x="371.9" y="172.2" transform="rotate(-90 371.9 172.2)">GND</text>
<text x="48.4" y="176.3">M6-</text>
<text x="10.2" y="186">D</text>
<text x="408.2" y="186">D</text>
<text x="201.7" y="186.2" transform="rotate(-90 201.7 186.2)">GND</text>
<text x="277.9" y="186.2" transform="rotate(-90 277.9 186.2)">GND</text>
<text x="354.1" y="186.2" transform="rotate(-90 354.1 186.2)">GND</text>
<text x="10.3" y="236">E</text>
<text x="408.3" y="236">E</text>
<text x="10.3" y="286">F</text>
<text x="35" y="287">1</text>
<text x="85" y="287">2</text>
<text x="135" y="287">3</text>
<text x="185" y="287">4</text>
<text x="235" y="287">5</text>
<text x="285" y="287">6</text>
<text x="335" y="287">7</text>
<text x="385" y="287">8</text>
<text x="408.3" y="286">F</text>
</g>
<g font-size="1.3" fill="#006464">
<text x="76.4" y="22.6">PWR_FLAG</text>
<text x="89.1" y="22.6">PWR_FLAG</text>
<text x="59.7" y="28.9">J1</text>
<text x="77.6" y="24.5">#FLG01</text>
<text x="90.3" y="24.5">#FLG02</text>
<text x="51.4" y="34">SWITCHED_SYSTEM+</text>
<text x="146.2" y="35.3">HT7833</text>
<text x="58.9" y="41.6">GND</text>
<text x="59.7" y="36.5">J2</text>
<text x="145.3" y="39.1">VIN</text>
<text x="149.5" y="39.1">VOUT</text>
<text x="226.6" y="41.6">1N5819W</text>
<text x="229.8" y="36.5">D1</text>
<text x="302.8" y="41.6">1N5819W</text>
<text x="306" y="36.5">D2</text>
<text x="379" y="41.6">1N5819W</text>
<text x="382.2" y="36.5">D3</text>
<text x="144.8" y="45.4">U1</text>
<text x="150.8" y="42.7" transform="rotate(-90 150.8 42.7)">GND</text>
<text x="59.7" y="49.2">J3</text>
<text x="244.5" y="51.8">C9</text>
<text x="254.6" y="51.8">C15</text>
<text x="320.7" y="51.8">C10</text>
<text x="330.8" y="51.8">C16</text>
<text x="396.9" y="51.8">C11</text>
<text x="407" y="51.8">C17</text>
<text x="54.3" y="54.3">ESP_SW_BAT+</text>
<text x="59.7" y="56.8">J4</text>
<text x="244.5" y="56.8">10nF</text>
<text x="254.6" y="56.8">100nF</text>
<text x="320.7" y="56.8">10nF</text>
<text x="330.8" y="56.8">100nF</text>
<text x="396.9" y="56.8">10nF</text>
<text x="407" y="56.8">100nF</text>
<text x="56.6" y="61.9">ESP_GND</text>
<text x="59.7" y="64.5">J5</text>
<text x="188.9" y="62.9" transform="rotate(-90 188.9 62.9)">100</text>
<text x="191" y="62.3" transform="rotate(-90 191 62.3)">R1</text>
<text x="221" y="60">Q1</text>
<text x="221" y="61.9">IRLML6344</text>
<text x="265.1" y="62.9" transform="rotate(-90 265.1 62.9)">100</text>
<text x="267.2" y="62.3" transform="rotate(-90 267.2 62.3)">R2</text>
<text x="297.2" y="60">Q2</text>
<text x="297.2" y="61.9">IRLML6344</text>
<text x="341.3" y="62.9" transform="rotate(-90 341.3 62.9)">100</text>
<text x="343.4" y="62.3" transform="rotate(-90 343.4 62.3)">R3</text>
<text x="373.4" y="60">Q3</text>
<text x="373.4" y="61.9">IRLML6344</text>
<text x="58.1" y="69.5">PWM1</text>
<text x="125.1" y="67">C1</text>
<text x="135.2" y="67">C3</text>
<text x="163.2" y="67">C5</text>
<text x="173.3" y="67">C7</text>
<text x="58.1" y="77.2">PWM2</text>
<text x="59.7" y="72.1">J6</text>
<text x="125.1" y="72.1">1uF</text>
<text x="135.2" y="72.1">10uF</text>
<text x="163.2" y="72.1">1uF</text>
<text x="173.3" y="72.1">220uF</text>
<text x="203.7" y="77.6" transform="rotate(-90 203.7 77.6)">R7</text>
<text x="279.9" y="77.6" transform="rotate(-90 279.9 77.6)">R8</text>
<text x="356.1" y="77.6" transform="rotate(-90 356.1 77.6)">R9</text>
<text x="59.7" y="79.7">J7</text>
<text x="201.6" y="78.7" transform="rotate(-90 201.6 78.7)">100k</text>
<text x="277.8" y="78.7" transform="rotate(-90 277.8 78.7)">100k</text>
<text x="354" y="78.7" transform="rotate(-90 354 78.7)">100k</text>
<text x="58.1" y="84.8">PWM3</text>
<text x="59.7" y="87.3">J8</text>
<text x="58.1" y="92.4">PWM4</text>
<text x="59.7" y="94.9">J9</text>
<text x="58.1" y="100">PWM5</text>
<text x="145.3" y="100">VIN</text>
<text x="146.2" y="96.2">HT7833</text>
<text x="149.5" y="100">VOUT</text>
<text x="58.1" y="107.6">PWM6</text>
<text x="59.1" y="102.6">J10</text>
<text x="144.8" y="106.4">U2</text>
<text x="150.8" y="103.7" transform="rotate(-90 150.8 103.7)">GND</text>
<text x="59.1" y="115.3">J11</text>
<text x="55.8" y="120.3">MOTOR_A+</text>
<text x="59.1" y="122.9">J12</text>
<text x="58.7" y="128">M1-</text>
<text x="59.1" y="130.5">J13</text>
<text x="125.1" y="128">C2</text>
<text x="135.2" y="128">C4</text>
<text x="163.2" y="128">C6</text>
<text x="173.3" y="128">C8</text>
<text x="58.7" y="135.6">M2-</text>
<text x="125.1" y="133">1uF</text>
<text x="135.2" y="133">10uF</text>
<text x="163.2" y="133">1uF</text>
<text x="173.3" y="133">220uF</text>
<text x="229.8" y="135.6">D4</text>
<text x="306" y="135.6">D5</text>
<text x="382.2" y="135.6">D6</text>
<text x="58.7" y="143.2">M3-</text>
<text x="59.1" y="138.1">J14</text>
<text x="226.6" y="140.7">1N5819W</text>
<text x="302.8" y="140.7">1N5819W</text>
<text x="379" y="140.7">1N5819W</text>
<text x="55.8" y="155.9">MOTOR_B+</text>
<text x="59.1" y="150.8">J15</text>
<text x="244.5" y="150.8">C12</text>
<text x="244.5" y="155.9">10nF</text>
<text x="254.6" y="150.8">C18</text>
<text x="254.6" y="155.9">100nF</text>
<text x="320.7" y="150.8">C13</text>
<text x="320.7" y="155.9">10nF</text>
<text x="330.8" y="150.8">C19</text>
<text x="330.8" y="155.9">100nF</text>
<text x="396.9" y="150.8">C14</text>
<text x="396.9" y="155.9">10nF</text>
<text x="407" y="150.8">C20</text>
<text x="407" y="155.9">100nF</text>
<text x="59.1" y="158.4">J16</text>
<text x="188.9" y="162" transform="rotate(-90 188.9 162)">100</text>
<text x="191" y="161.4" transform="rotate(-90 191 161.4)">R4</text>
<text x="221" y="159.1">Q4</text>
<text x="221" y="161">IRLML6344</text>
<text x="265.1" y="162" transform="rotate(-90 265.1 162)">100</text>
<text x="267.2" y="161.4" transform="rotate(-90 267.2 161.4)">R5</text>
<text x="297.2" y="159.1">Q5</text>
<text x="297.2" y="161">IRLML6344</text>
<text x="341.3" y="162" transform="rotate(-90 341.3 162)">100</text>
<text x="343.4" y="161.4" transform="rotate(-90 343.4 161.4)">R6</text>
<text x="373.4" y="159.1">Q6</text>
<text x="373.4" y="161">IRLML6344</text>
<text x="58.7" y="163.5">M4-</text>
<text x="59.1" y="166.1">J17</text>
<text x="58.7" y="171.1">M5-</text>
<text x="59.1" y="173.7">J18</text>
<text x="58.7" y="178.8">M6-</text>
<text x="201.6" y="177.7" transform="rotate(-90 201.6 177.7)">100k</text>
<text x="203.7" y="177.2" transform="rotate(-90 203.7 177.2)">R10</text>
<text x="277.8" y="177.7" transform="rotate(-90 277.8 177.7)">100k</text>
<text x="279.9" y="177.2" transform="rotate(-90 279.9 177.2)">R11</text>
<text x="354" y="177.7" transform="rotate(-90 354 177.7)">100k</text>
<text x="356.1" y="177.2" transform="rotate(-90 356.1 177.2)">R12</text>
</g>
<g font-size="1.3" fill="#a90000">
<text x="57.1" y="30.3">1</text>
<text x="57.1" y="38">1</text>
<text x="142.8" y="38">2</text>
<text x="155.5" y="38">3</text>
<text x="149.7" y="45.2" transform="rotate(-90 149.7 45.2)">1</text>
<text x="57.1" y="50.7">1</text>
<text x="57.1" y="58.3">1</text>
<text x="218.3" y="57.9" transform="rotate(-90 218.3 57.9)">3</text>
<text x="294.5" y="57.9" transform="rotate(-90 294.5 57.9)">3</text>
<text x="370.7" y="57.9" transform="rotate(-90 370.7 57.9)">3</text>
<text x="57.1" y="65.9">1</text>
<text x="211.4" y="60.8">1</text>
<text x="218.3" y="65.5" transform="rotate(-90 218.3 65.5)">2</text>
<text x="287.6" y="60.8">1</text>
<text x="294.5" y="65.5" transform="rotate(-90 294.5 65.5)">2</text>
<text x="363.8" y="60.8">1</text>
<text x="370.7" y="65.5" transform="rotate(-90 370.7 65.5)">2</text>
<text x="57.1" y="73.5">1</text>
<text x="57.1" y="81.1">1</text>
<text x="57.1" y="88.8">1</text>
<text x="57.1" y="96.4">1</text>
<text x="142.8" y="98.9">2</text>
<text x="155.5" y="98.9">3</text>
<text x="57.1" y="104">1</text>
<text x="149.7" y="106.1" transform="rotate(-90 149.7 106.1)">1</text>
<text x="57.1" y="116.7">1</text>
<text x="57.1" y="124.3">1</text>
<text x="57.1" y="131.9">1</text>
<text x="57.1" y="139.6">1</text>
<text x="57.1" y="152.3">1</text>
<text x="57.1" y="159.9">1</text>
<text x="211.4" y="159.9">1</text>
<text x="218.3" y="156.9" transform="rotate(-90 218.3 156.9)">3</text>
<text x="287.6" y="159.9">1</text>
<text x="294.5" y="156.9" transform="rotate(-90 294.5 156.9)">3</text>
<text x="363.8" y="159.9">1</text>
<text x="370.7" y="156.9" transform="rotate(-90 370.7 156.9)">3</text>
<text x="57.1" y="167.5">1</text>
<text x="218.3" y="164.6" transform="rotate(-90 218.3 164.6)">2</text>
<text x="294.5" y="164.6" transform="rotate(-90 294.5 164.6)">2</text>
<text x="370.7" y="164.6" transform="rotate(-90 370.7 164.6)">2</text>
<text x="57.1" y="175.1">1</text>
</g>
</svg>
